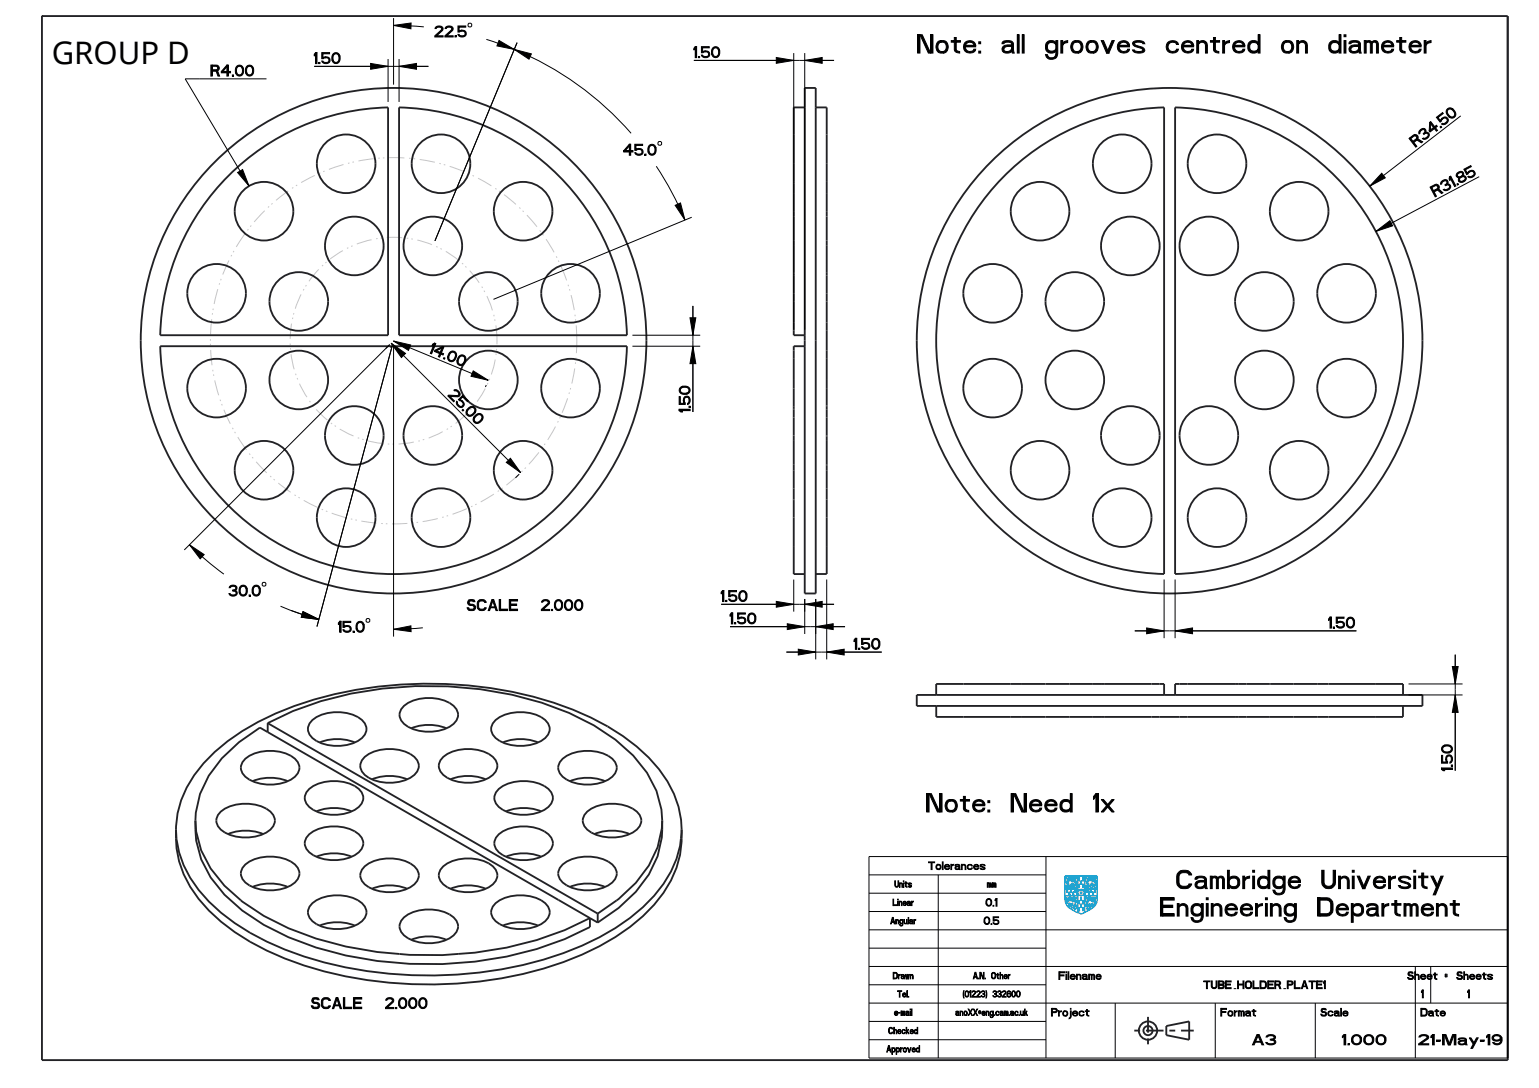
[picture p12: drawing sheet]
<svg xmlns="http://www.w3.org/2000/svg" width="420mm" height="297mm" viewBox="0 0 420 297" stroke-linecap="round" stroke-linejoin="round" font-family="sans-serif">
<path d="M309.6 281.3h16.2M313.3 285.1v-7.5" fill="none" stroke="#222226" stroke-width=".51" stroke-dasharray="1.6 1.6 4.8 1.6" stroke-linecap="butt"/>
<g fill="none" stroke="#222226" stroke-width=".51">
<path d="M11.4 4.3v285.1h400.1v-285h-400h.3M108.9 29.3a63.7 63.7 0 0 1 62.2 62.2h-62.2zM219.6 29.3h-3v62.2h3M219.6 24h3v138h-3zM222.6 29.3h3v127.4h-3M320.7 29.3a63.7 63.7 0 0 1 62.2 63.7 63.7 63.7 0 0 1-62.2 63.7zM62.4 48a63.5 63.5 0 0 1 43.5-18.7v62.2h-62.2a63.5 63.5 0 0 1 18.7-43.5zM273.6 48.5a63.5 63.5 0 0 1 44.1-19.2v127.4a63.7 63.7 0 0 1-57.5-39.7 63.7 63.7 0 0 1 13.4-68.5zM43.7 94.5h127.4a63.7 63.7 0 0 1-63.7 62.2 63.7 63.7 0 0 1-63.7-62.2zM219.6 94.5h-3v62.2h3M73.1 197.4a89.6 89.6 0 0 1 40.2-10.1 100.5 100.5 0 0 1 42 7.3 47.7 47.7 0 0 1 21.3 16.3l2.6 5 1.3 5.1 .2 3M73.1 197.4v2.4"/>
<path d="M73.1 197.4l90 52M85.3 196.6a11.7 11.7 0 0 1 13.5 0 3.1 3.1 0 0 1 0 4.9 11.7 11.7 0 0 1-13.5 0 3.1 3.1 0 0 1 0-4.9zM110.3 192.7a11.7 11.7 0 0 1 13.5 0 3.1 3.1 0 0 1 0 4.9 11.7 11.7 0 0 1-13.5 0 3.1 3.1 0 0 1 0-4.9zM112.3 198.8a12.5 12.5 0 0 1 9.5 0M135.3 196.6a11.7 11.7 0 0 1 13.5 0 3.1 3.1 0 0 1 0 4.9 11.7 11.7 0 0 1-13.5 0 3.1 3.1 0 0 1 0-4.9zM250.2 189.7h138v3h-138zM255.5 189.7v-3h62.2v3M255.5 192.7v3h127.4v-3M320.7 189.7v-3h62.2v3M67 207.1a11.7 11.7 0 0 1 13.5 0 3.1 3.1 0 0 1 0 4.9 11.7 11.7 0 0 1-13.5 0 3.1 3.1 0 0 1 0-4.9zM69 213.2a12.5 12.5 0 0 1 9.5 0M84.4 215.4a11.7 11.7 0 0 1 13.5 0 3.1 3.1 0 0 1 0 4.9 11.7 11.7 0 0 1-13.5 0 3.1 3.1 0 0 1 0-4.9z"/>
<path d="M87.3 202.7a12.5 12.5 0 0 1 9.5 0M99.5 206.6a11.7 11.7 0 0 1 13.6 0 3.1 3.1 0 0 1 0 4.9 11.7 11.7 0 0 1-13.6 0 3.1 3.1 0 0 1 0-4.9zM101.5 212.7a12.5 12.5 0 0 1 9.6 0M121 206.6a11.7 11.7 0 0 1 13.5 0 3.1 3.1 0 0 1 0 4.9 11.7 11.7 0 0 1-13.5 0 3.1 3.1 0 0 1 0-4.9zM123 212.7a12.5 12.5 0 0 1 9.5 0M136.1 215.4a11.7 11.7 0 0 1 13.6 0 3.1 3.1 0 0 1 0 4.9 11.7 11.7 0 0 1-13.6 0 3.1 3.1 0 0 1 0-4.9zM137.3 202.7a12.5 12.5 0 0 1 9.5 0M153.6 207.1a11.7 11.7 0 0 1 13.5 0 3.1 3.1 0 0 1 0 4.9 11.7 11.7 0 0 1-13.5 0 3.1 3.1 0 0 1 0-4.9zM155.6 213.2a12.5 12.5 0 0 1 9.5 0M48 226.5a27 27 0 0 1 7.5-18.1 60.2 60.2 0 0 1 24.8-15.7 112.9 112.9 0 0 1 76 1 56.2 56.2 0 0 1 23.5 16.3 26.9 26.9 0 0 1 6.2 16.5M48 226.5a26.7 26.7 0 0 0 6.2 18.9 56.2 56.2 0 0 0 23.5 16.3 112.8 112.8 0 0 0 76 .9 60.2 60.2 0 0 0 24.8-15.6 27.3 27.3 0 0 0 7.5-20.5M48 226.5a28 28 0 0 0 9 19.6 64.5 64.5 0 0 0 26 15 113.8 113.8 0 0 0 70.7-.9 60.2 60.2 0 0 0 24.8-15.7 27 27 0 0 0 7.5-18"/>
<path d="M53.3 224a25 25 0 0 1 7.2-17l4.7-4.4 5.7-4 92.2 53.2M53.3 224a25.5 25.5 0 0 0 7.9 17.8 51.6 51.6 0 0 0 17.5 11.6 99.5 99.5 0 0 0 46.3 7 88.8 88.8 0 0 0 36-9.8v2.5a89.6 89.6 0 0 1-40.2 10.1 100.5 100.5 0 0 1-42.1-7.3 47.7 47.7 0 0 1-21.2-16.4 24.5 24.5 0 0 1-4.2-15.5zM60.3 221.6a11.7 11.7 0 0 1 13.5 0 3.1 3.1 0 0 1 0 4.9 11.7 11.7 0 0 1-13.5 0 3.1 3.1 0 0 1 0-4.9zM62.3 227.7a12.5 12.5 0 0 1 9.5 0M67 236a11.7 11.7 0 0 1 13.5 0 3.1 3.1 0 0 1 0 4.9 11.7 11.7 0 0 1-13.5 0 3.1 3.1 0 0 1 0-4.9zM84.4 227.7a11.7 11.7 0 0 1 13.5 0 3.1 3.1 0 0 1 0 5 11.7 11.7 0 0 1-13.5 0 3.1 3.1 0 0 1 0-5zM86.4 221.5a12.5 12.5 0 0 1 9.5 0M86.4 233.9a12.5 12.5 0 0 1 9.5 0M99.5 236.5a11.7 11.7 0 0 1 13.6 0 3.1 3.1 0 0 1 0 4.9 11.7 11.7 0 0 1-13.6 0 3.1 3.1 0 0 1 0-4.9zM121 236.5a11.7 11.7 0 0 1 13.5 0 3.1 3.1 0 0 1 0 4.9 11.7 11.7 0 0 1-13.5 0 3.1 3.1 0 0 1 0-4.9zM136.1 227.7a11.7 11.7 0 0 1 13.6 0 3.1 3.1 0 0 1 0 5 11.7 11.7 0 0 1-13.6 0 3.1 3.1 0 0 1 0-5zM138.1 221.5a12.5 12.5 0 0 1 9.6 0"/>
<path d="M138.1 233.9a12.5 12.5 0 0 1 9.6 0M153.6 236a11.7 11.7 0 0 1 13.5 0 3.1 3.1 0 0 1 0 4.9 11.7 11.7 0 0 1-13.5 0 3.1 3.1 0 0 1 0-4.9zM160.3 221.6a11.7 11.7 0 0 1 13.5 0 3.1 3.1 0 0 1 0 4.9 11.7 11.7 0 0 1-13.5 0 3.1 3.1 0 0 1 0-4.9zM162.3 227.7a12.5 12.5 0 0 1 9.5 0M180.7 224a25 25 0 0 1-7.2 17l-4.7 4.4-5.7 4M180.7 224a25.3 25.3 0 0 1-7.2 19.5l-4.7 4.4-5.7 3.9M69 242.1a12.5 12.5 0 0 1 9.5 0M85.3 246.6a11.7 11.7 0 0 1 13.5 0 3.1 3.1 0 0 1 0 4.9 11.7 11.7 0 0 1-13.5 0 3.1 3.1 0 0 1 0-4.9zM87.3 252.7a12.5 12.5 0 0 1 9.5 0M101.5 242.6a12.5 12.5 0 0 1 9.6 0M110.3 250.4a11.7 11.7 0 0 1 13.5 0 3.1 3.1 0 0 1 0 4.9 11.7 11.7 0 0 1-13.5 0 3.1 3.1 0 0 1 0-4.9zM112.3 256.6a12.5 12.5 0 0 1 9.5 0"/>
<path d="M123 242.6a12.5 12.5 0 0 1 9.5 0M135.3 246.6a11.7 11.7 0 0 1 13.5 0 3.1 3.1 0 0 1 0 4.9 11.7 11.7 0 0 1-13.5 0 3.1 3.1 0 0 1 0-4.9zM137.3 252.7a12.5 12.5 0 0 1 9.5 0M155.6 242.1a12.5 12.5 0 0 1 9.5 0M163.1 249.4v2.4M318.3 280.1l6.2-1.3v5l-6.2-1.2z"/>
<circle cx="72.1" cy="57.7" r="8"/>
<circle cx="94.5" cy="44.7" r="8"/>
<circle cx="120.3" cy="44.7" r="8"/>
<circle cx="142.8" cy="57.7" r="8"/>
<circle cx="283.8" cy="57.7" r="8"/>
<circle cx="306.2" cy="44.7" r="8"/>
<circle cx="332.1" cy="44.7" r="8"/>
<circle cx="354.5" cy="57.7" r="8"/>
<circle cx="96.7" cy="67.1" r="8"/>
<circle cx="118.1" cy="67.1" r="8"/>
<circle cx="308.5" cy="67.1" r="8"/>
<circle cx="329.9" cy="67.1" r="8"/>
<circle cx="59.1" cy="80.1" r="8"/>
<circle cx="81.5" cy="82.3" r="8"/>
<circle cx="107.4" cy="93" r="69"/>
<circle cx="133.3" cy="82.3" r="8"/>
<circle cx="155.7" cy="80.1" r="8"/>
<circle cx="270.9" cy="80.1" r="8"/>
<circle cx="293.3" cy="82.3" r="8"/>
<circle cx="319.2" cy="93" r="69"/>
<circle cx="345.1" cy="82.3" r="8"/>
<circle cx="367.5" cy="80.1" r="8"/>
<circle cx="59.1" cy="105.9" r="8"/>
<circle cx="81.5" cy="103.7" r="8"/>
<circle cx="96.7" cy="118.9" r="8"/>
<circle cx="118.1" cy="118.9" r="8"/>
<circle cx="133.3" cy="103.7" r="8"/>
<circle cx="155.7" cy="105.9" r="8"/>
<circle cx="270.9" cy="105.9" r="8"/>
<circle cx="293.3" cy="103.7" r="8"/>
<circle cx="308.5" cy="118.9" r="8"/>
<circle cx="329.9" cy="118.9" r="8"/>
<circle cx="345.1" cy="103.7" r="8"/>
<circle cx="367.5" cy="105.9" r="8"/>
<circle cx="72.1" cy="128.4" r="8"/>
<circle cx="142.8" cy="128.4" r="8"/>
<circle cx="283.8" cy="128.4" r="8"/>
<circle cx="354.5" cy="128.4" r="8"/>
<circle cx="94.5" cy="141.3" r="8"/>
<circle cx="120.3" cy="141.3" r="8"/>
<circle cx="306.2" cy="141.3" r="8"/>
<circle cx="332.1" cy="141.3" r="8"/>
<circle cx="313.3" cy="281.3" r="2.5"/>
<circle cx="313.3" cy="281.3" r="1.25"/>
</g>
<g fill="none" stroke="#09c" stroke-width=".38">
<path d="M290.9 239.6v.1M290.9 239.6l.3 .1M290.9 239.7l-.1 .4M290.9 239.7h.1M290.9 239.6h.1M291.2 239.7v.1M291.2 239.8l.1 .2M291.3 240h.1M291.6 239.7l-.2 .2 .2 .7-.1 .3M291.6 239.7h.1M291.6 239.6v.1M291.7 239.6h-.1"/>
<path d="M291.8 239.8l.2 .2zM291.8 239.5l-.1 .1M291.8 239.8h.1M291.8 239.5h.1M291.9 239.5h-.1M291.9 239.4v.1M292 239.4l.2 .1M292 239.4h-.1M292.1 239.9l.1-.1-.1 .3zM292.2 239.5h.1M292.3 239.5h.1M292.3 239.5l-.1 .1"/>
<path d="M292.3 239.5l.1 .2M292.4 239.7h.1M292.4 239.7l.1 .1M292.5 239.8v.1M292.5 239.9l-.1 .2M292.5 239.9l.2 .3 .8 .4M292.8 239.8l.3 .3M292.8 239.8h.1M292.9 239.8h.1M292.9 239.8h-.1M292.9 239.8l.6 .2M293.5 239.9v.1"/>
<path d="M293.6 239.5h.1M293.6 239.5l-.1 .1a.65 .65 0 0 0-1 .2M293.7 239.5v.1M293.7 239.8l-.2 .1M293.7 239.6v.2M293.7 239.8h.1M294.1 239.1v3.6h-3.5M294.5 239.6v.9M295.6 239.6v.9M296 239.1v3.6h3.4M296.3 239.6h.1M296.4 239.5l.2 .2"/>
<path d="M296.4 239.6v.1M296.4 240h-.1M296.4 239.5l-.1 .1M296.4 239.7v.3M296.6 239.7h.1M296.7 239.7v.1M296.7 239.8l.1 .2M296.9 239.8l.2 .4-.1 .6M296.9 239.7v.1M297.2 239.8l.2 .2zM297.2 239.8h.1M297.2 239.5l-.3 .2"/>
<path d="M297.3 239.5h-.1M297.3 239.4v.1M297.3 239.4h.1M297.4 239.3l.1 .1M297.4 239.3l-.1 .1M297.5 239.4l.1 .1M297.6 239.5h.1M297.7 239.5h.1M297.8 239.5v.1M297.8 239.6v.1M297.8 239.7l.1 .2M297.9 239.9l-.2 .4 .2 .2 .7 .1"/>
<path d="M297.9 239.9l.2 .3 .9 .4M297.9 239.7v.2M298 239.6l-.1 .1M298.1 239.5l-.1 .1M298.1 239.5h.1M298.2 239.8l.3 .2M298.2 239.7v.1M298.3 239.7h-.1M298.3 239.7h.1M298.5 240h.1M299 239.4l.1 .1M299 239.4l-.2 .2-.7-.1"/>
<path d="M299.1 239.4h.1M299.1 239.5l.1 .1M299.2 239.6l-.3 .3-.6-.2M290.6 244.5h3.5v4.6M290.8 240.1v.1M290.8 240.2h.1M290.9 240.2l.5 1.3M290.9 245.5l.4 .9 .8 .3-.1 .2-.3-.1-.1 .5 .4 .1 .7-.9v.8l-.4 .1v.4a.56 .56 0 0 0 .7-.1 .56 .56 0 0 0 .1-.7l.3 .3-.4 .6h.3l.1 .4a1.12 1.12 0 0 0 0-1.7v-.1M290.9 245.5h.1M291 241.7v.1M291 241.8h.1M291 242.3v.1"/>
<path d="M291 245v.1M291 245.1v.4M291 245.1h.1M291 245.5h-.1M291 241.8v.1M291 242.4h.1M291 242.3h.1M291 242.2v.1M291 241.7h.1M291 245.5h.1M291 245l.2 .2M291 245h.1"/>
<path d="M291 240.8h.1M291 242.1v.1M291 241.9h.1M291 241.7h.2M291.1 242.4h.1M291.1 241.9h.1M291.1 242.1h-.1M291.1 242.3v.1M291.1 242v.1M291.1 243.4h.3M291.1 242.3h.1M291.1 241.9l.1 .1"/>
<path d="M291.1 242h.1M291.2 242.3h.1M291.2 242.3h-.1M291.2 241.7h-.2M291.2 241.7h.1M291.2 245.2h.1M291.3 242.8v1M291.3 245.2l.1 .3M291.3 241.7h.1M291.3 240.5v.1M291.3 242.3h-.1M291.3 240.6v.1"/>
<path d="M291.3 240.5h.1M291.3 240.7h.1M291.3 240l.1 .1M291.3 242.3h.1M291.3 242.2v.1M291.3 240.7l.1 .1M291.3 243.3l-.1 .1h.2M291.3 242.2h.1M291.4 241.7h.1M291.4 242.2h-.1M291.4 245.5v.1M291.4 242.2l-.1 .1"/>
<path d="M291.4 240.8v.1M291.4 240.1v.1M291.4 240.4l-.1 .1M291.4 245.6h.1M291.4 242.2h.1M291.4 240.9h.1M291.4 240.4h.1M291.4 240.2v.1M291.4 241.4v.1M291.4 240.3v.1M291.4 242.3h.1M291.5 245.6h.1"/>
<path d="M291.5 243.5h-.5M291.5 242.3h.1M291.5 245.6v.2M291.5 242.3v.1M291.5 245.8h.1M291.5 241.7h-.1M291.5 241.7h.1M291.5 242.4h.1M291.6 245.2v.9l-.1-.3M291.6 242.3v.1M291.6 244.3l.5-.1-.5 .1M291.6 245.1v.1"/>
<path d="M291.6 242.3h.1M291.6 241.2l-.2 .3M291.6 242.2v.1M291.7 242.2l-.1 .1M291.7 242.2h.1M291.7 241.5l-.2 .2M291.7 242.1h.1M291.7 241.2h.1M291.7 241.5h.1M291.7 244.1h.3M291.7 244.2h.3M291.7 242v.1"/>
<path d="M291.7 244.9l-.1 .2M291.7 241.2l.1 .1M291.7 242h.1M291.7 244.1h.2M291.8 244.9l.1 .1M291.8 244.9h-.1M291.8 241.3l-.1 .2M291.8 245.3l.2 .2zM291.8 245.3h.1M291.8 244.5v-1v1M291.9 243.5v1M291.9 240.2l.2-.1v.4z"/>
<path d="M291.9 244.9v.1M291.9 240.5h.1M292 241.7l-.3 .3M292 241.7h.1M292 245.6h.1l-.1 .3zM292 245.6h-.1M292 244.8v.1M292 244.8l-.1 .1M292 244.2h-.4M292 241.6v.1M292 244.9h.1M292 242.3h.1"/>
<path d="M292.1 243.5h.4M292.1 245.3h.2l-.2 .2zM292.1 241.9l.1 .1M292.1 241.9h.1M292.1 244.9l.1 .1M292.1 242.1l-.1 .2M292.2 245h.1M292.2 242l-.1 .1M292.2 242h.1M292.2 243.4h.3M292.2 241.6h-.2M292.2 241.5v.1"/>
<path d="M292.2 243.4h.2M292.3 241.8h.1M292.3 245h.1M292.3 241.8h-.2M292.3 241.8l.1 .1M292.3 242.8v1M292.3 241.3l-.1 .2M292.3 240.2l.1 .3M292.3 241.2v.1M292.4 240.5h.1M292.4 240.1l-.1 .1M292.4 245l.1 .2"/>
<path d="M292.4 240.5l.7 .1M292.4 243.3h-.1M292.4 241.9h.1M292.5 241.9h.1M292.5 246h.1M292.5 245.5v.5M292.5 245.2h.1M292.5 245.2v.3M292.5 245.5h.1M292.5 246l.7 .1M292.5 243.5h-.4h.4M292.5 241.3h.1"/>
<path d="M292.5 241.3l.1 .3M292.5 241.2v.1M292.6 243.5h-.5M292.6 241.1h.1M292.6 241.1l-.3 .1M292.6 241.9h.1M292.6 241.6v.1M292.6 241.7l.1 .1M292.6 241.1l-.1 .1M292.7 241.1h.1M292.7 241.8l-.1 .1M292.7 241.8h.1"/>
<path d="M292.8 241.1h.1M292.8 244.1h.2M292.8 241.1l.1 .1M292.8 245.3v.1M292.8 245.4l.9 .4 .1 .4M292.8 245.3h.1M292.9 241.2h.1M292.9 245.2l-.1 .1M292.9 243.5v1M292.9 245.2l.5 .2 .4-.2M292.9 245.2h.1M293 241.4v.2"/>
<path d="M293 241.6h.1M293 241.6l.1 .1M293 241.4h.1M293 244l-.2 .1h.2M293 241.4v.1M293 241.9l-.4 .5-.5-.1M293 241.5h.1M293.1 242l.1 .1M293.1 241.8l-.1 .1M293.1 241.7h.1M293.1 240.6v.1M293.1 241.5h.1"/>
<path d="M293.1 241.8h.1M293.1 241.7v.1M293.1 244.1l-.4 .1M293.1 241.9v.1M293.1 240.7h.1M293.1 241.5l.2 .1M293.1 240.1h.1M293.1 241.8v.1M293.2 242.1h.1M293.2 242.2h.1M293.2 242.1v.1M293.2 241.8h-.1"/>
<path d="M293.2 242.2l.2 .1M293.2 240.1h.1M293.2 243.5l.5 .1M293.2 246.1h.1M293.2 241.8l.1 .1M293.2 241.8h.1M293.3 246.1l.1 .1M293.3 240.7h.1M293.3 240.7h-.1M293.3 241.9h.1M293.3 241.6h.1M293.3 243.4h.3"/>
<path d="M293.3 241.6l.1 .3M293.3 240.7h.2M293.3 240.1l.1 .1M293.4 246.5h.1M293.4 246h.1M293.4 242.3h.1M293.4 246l.2 .1M293.4 240.2l.2 .1M293.4 241.9h.1M293.4 246.4v.1M293.4 246.4h.1M293.4 246.2h.1"/>
<path d="M293.5 242.8v1M293.5 246.4h.1M293.5 242.3h-.1M293.5 246.2h.1M293.5 240.6h.1M293.5 242.3h.1M293.5 242.3l.1 .1M293.5 240.6v.1M293.5 240.7h.1M293.5 243.3l-.1 .1h.1M293.6 246.1h.1M293.6 246.2h.1"/>
<path d="M293.6 246.1v.1M293.6 241.3h.1M293.6 241h-.3l.3 .3M293.6 242.4h.1M293.6 240.3l.1 .1M293.6 243.5h-.4l.5 .1M293.7 246.4h-.1M293.7 240.4l.1 .4M293.7 240.9l-.1 .1M293.7 241.2v.1M293.7 241.2h.1M293.7 241.3h.1"/>
<path d="M293.7 246.4h.1M293.7 245h-.1a.53 .53 0 0 0-.8 0 .53 .53 0 0 0 0 .7l.6 .3M293.7 245h.1M293.7 241.3v1.1M293.7 245l.1 .2M293.8 246.3l-.1 .1M293.8 240.8l-.1 .1M293.8 240.8h.1M293.8 246.3h.1M293.8 245.2h.1M293.8 246.2v.1M293.8 246.2h.1"/>
<path d="M294 242.9h2.1v1.5h-2.2v-1.5M294.1 243h.2M294.1 243.1v1.2M294.2 243.4h.1M294.2 243.4h.2M294.2 244.1h.1M294.2 244h.2M294.2 244v.1M294.2 243.4l.1 .1M294.2 242.1h.5h-.4M294.2 248.5h.5h-.4M294.3 240.3h.4h-.4"/>
<path d="M294.3 246.6h.4h-.4M294.3 242.7l.3 .1v.4h-.3zM294.4 244.1h-.1M294.4 248.4h.2M294.4 242h.2M294.4 240.2h.3M294.4 246.4h.3M294.4 243.4h.1M294.4 240.2h.2M294.4 246.5h.2M294.4 244v.1M294.4 244.1h.1"/>
<path d="M294.4 243.4l-.1 .1M294.5 241.4v.9M294.5 247.8v.9M294.5 246.8v-.9v.9M294.6 243.1h.3M294.6 248.3h-.2M294.6 241.9h-.2M294.6 240.1h-.2M294.6 246.4h-.2M294.6 248.4h-.3h.4M294.6 242h-.2h.3M294.7 248.4l-.4 .1"/>
<path d="M294.7 240.2h-.4M294.7 246.5h-.4M294.8 243.6h.5a.27 .27 0 0 1-.3 .2 .27 .27 0 0 1-.2-.2zM294.8 245.6h.4l-.4 .1M294.8 247.5h.4M294.8 241.2h.5h-.5M294.9 247.4h.2M294.9 245.5h.2M294.9 242.8l.3-.1v.5h-.3zM294.9 247.3h.2M294.9 241h.2M295 246.8v.9"/>
<path d="M295 249.5h.1M295 245.8v-.9v1M295.1 240.5l-.1 .9M295.1 245.4h-.2M295.1 249.4l-.1 .1M295.1 241h-.1M295.1 249.4h.1M295.2 241.1h-.4h.4M295.2 243.1h.2M295.2 247.5h-.4M295.2 245.6h-.4M295.2 247.5h.1"/>
<path d="M295.3 246.6h.5h-.5M295.3 248.5h.5M295.3 242.1h.5h-.5M295.3 240.3h.5h-.4M295.4 248.3h.3M295.4 246.4h.3M295.4 246.5h.3h-.4M295.4 242h.3M295.5 240.2h.2M295.5 242.8h.2v.3h-.3v-.3M295.5 248.3h.1h-.2M295.5 245.9v.9"/>
<path d="M295.5 247.8v.9M295.5 246.8v-.9l.1 .9M295.6 241.4v.9M295.6 246.4h-.1M295.6 244.1h.2M295.6 241.9h-.1M295.7 244h.1M295.7 244l-.1 .1M295.7 243.4h.1M295.7 240.1h-.2M295.7 243h.2M295.7 243.3h.1"/>
<path d="M295.7 243.3v.1M295.7 248.4h-.4M295.8 242h-.4M295.8 248.5h.1M295.8 240.2h-.4M295.8 244v.1M295.8 244.1h.1M295.8 243.4h.1M296 243.1v1.2M296 249.1a4.9 4.9 0 0 0 3.4-3.1v-6.9h-8.8v6.2a3.5 3.5 0 0 0 2.4 3.2l2 1M296 249.1l-.9 .3M296.2 245.5v.1"/>
<path d="M296.2 245.5h.1M296.2 245.6l.3 1M296.2 240.1h.1M296.2 240v.1M296.2 240.1l.5 1.2 .1 .1 .2-.1M296.3 240h.1M296.3 240h-.1M296.3 245.1l.3 .1M296.3 245.1v.3M296.3 245.1h.1M296.3 245.4v.1M296.3 243.5l.5 .1-.5-.1"/>
<path d="M296.3 245.4h.1M296.4 241.7v.1M296.4 243.4h.3M296.4 242.3h.1M296.4 242.2v.1M296.4 242.1v.1M296.4 242.2h.1M296.4 241.8l.1 .1M296.4 241.8h.1M296.4 241.7h.1M296.4 242.1h.1M296.5 242.3h.1"/>
<path d="M296.5 241.7h-.1M296.5 242l-.1 .1M296.5 241.8h.1M296.5 242h.1M296.5 242v.1M296.5 246.6h.1M296.5 242.8v1M296.5 246.6h.4l-.1 .3h-.1a.28 .28 0 0 0-.4 .1 .28 .28 0 0 0 .1 .4h.4l.7-.8-.1 .8-.6 .2-.2 .4 .1 .3 .3-.3 .1 .2a1.02 1.02 0 0 0 .7-1.3l.2-.4 .3 .2-.4 .3 .3 .5 .1-.2M296.5 241.9h.1M296.5 242.8l.1 1M296.6 241.6l.1 .1M296.6 241.7h-.1"/>
<path d="M296.6 241.7h.1M296.6 241.6l-.1 .1M296.6 241.8v.1M296.6 242.3h-.1M296.6 241.9h.1M296.6 241.9v.1M296.6 245.2h.1M296.6 245.2l.1 .2M296.6 242.3h.1M296.6 243.3l-.1 .1h.1M296.7 245.9v.2M296.7 241.7h.1"/>
<path d="M296.7 245.4h.1M296.7 245.9h.1M296.7 242.3h-.1M296.7 246.1h.1M296.7 245.4v.1M296.7 245.5h.1M296.7 246.1v.1M296.7 245.5l.1 .1M296.7 246.2l.1 .1M296.7 240.5l.1 .1M296.7 243.5h-.3h.3M296.7 240.4v.1"/>
<path d="M296.8 240.6h.1M296.8 241.7h.1M296.8 240.6v.1M296.8 242.2l-.1 .1M296.8 240h.1M296.8 242.2h.1M296.8 240.7h.1M296.8 242.1v.1M296.8 245.6h.1M296.8 245.8l-.1 .1M296.8 245.7v.1M296.8 240l.1 .1"/>
<path d="M296.8 240.7v.1M296.8 240.4h-.1M296.8 245.6v.1M296.8 240.4h.1M296.8 242.1h.1M296.8 240.8h.1M296.9 242.2h.1M296.9 240.1v.1M296.9 240.3l-.1 .1M296.9 241.4h-.1M296.9 240.3h.1M296.9 246.3h-.1"/>
<path d="M296.9 242.2v.1M296.9 240.2v.1M296.9 241.7h-.1M296.9 242.3h.1M296.9 246.3h.1M296.9 244.2h.5h-.5M296.9 246.2v.1M297 240.8h-.1M297 242.3h.1M297 241.6l-.2 .1M297 240.8h.1M297 245l-.2 .3 .2 .4-.1 .5"/>
<path d="M297 241.6h.1M297 241.2v.1M297 244.1h.3M297 245h.1M297 244.9v.1M297.1 242.2l-.1 .1M297.1 242.2h.1M297.1 244.9h.1M297.1 244.9h-.1M297.1 241.2h-.1M297.1 241.5l-.1 .1M297.1 241.2h.1"/>
<path d="M297.1 242.1v.1M297.1 242.1h.1M297.1 242v.1M297.1 245.2l.2 .2zM297.1 245.2h.1M297.1 242h.1M297.1 243.5l.1 .9M297.2 241.2l-.1 .3M297.2 242h-.1M297.2 243.5v.9M297.2 244.9h.1M297.2 241.9h.1"/>
<path d="M297.2 245.6l.3-.1-.1 .4h-.1zM297.2 244h-.1M297.3 241.8l-.1 .1M297.3 244.1h-.3h.3M297.3 244.8h.1M297.3 244.8l-.1 .1M297.3 240.1h.2v.3h-.2zM297.3 241.8h.1M297.4 244.8l.1 .1M297.4 241.7l-.1 .1M297.4 241.7h.1M297.4 241.6v.1"/>
<path d="M297.4 245.3v.2zM297.4 243.5h.5h-.5M297.5 242.2h.1M297.5 244.9h.1M297.5 240l.1-.2-.1 .2M297.5 243.4h.3M297.5 241.9h.1M297.5 241.8h.1M297.5 241.8v.1M297.6 241.8h.2M297.6 241.8h-.1M297.6 245.2h-.1"/>
<path d="M297.6 242l-.1 .2M297.6 241.5l-.2 .1M297.6 242h.1M297.6 241.9v.1M297.6 244.9h.1M297.6 241.5h.1M297.6 244.9l.2 .3M297.7 242.8v.9M297.7 241.3l-.1 .2M297.7 241.2v.1M297.8 243.3h-.2M297.8 245.4v.6l.9 .1a.64 .64 0 0 1-.6-.3 .64 .64 0 0 1 .1-.8h.8l.1 .3-.4 .2-.5-.2v.2a.68 .68 0 0 1 .8 .4 .68 .68 0 0 1-.4 .9l-.3 .6"/>
<path d="M297.8 245.2h.1M297.8 245.4h.1M297.8 245.2v.2M297.8 241.8h.1M297.9 243.4h-.4M297.9 241.8v.1M297.9 241.9h.1M298 241.2h.1M298 241.9h.1M298 241.3v.2M298 241.2v.1M298 241.1v.1"/>
<path d="M298 241.5h.1M298 244.2l.5 .1-.5-.1M298 241.5l.1 .1M298 241.1h.1M298.1 241.6v.1M298.1 241.7v.1M298.1 241.1l-.4 .1M298.1 241.1h.1M298.1 241.8l-.1 .1M298.1 241.1h-.1M298.1 241.8h.1M298.1 244.1h.3"/>
<path d="M298.2 241.1h.1M298.2 243.5v1M298.3 241.1h.1M298.3 247.3v.1M298.3 243.5v1M298.3 244l-.1 .1h.1M298.4 241.4h.1M298.4 241.4l.2 .1M298.4 241.4v.1M298.4 241.5h.1M298.4 241.5l.1 .1M298.4 244.1l-.3 .1"/>
<path d="M298.5 242h.1M298.5 241.6v.1M298.5 240.6h.1M298.5 241.7v.1a.63 .63 0 0 1-1 .4M298.5 240l.4 .1M298.5 241.7h.1M298.5 241.8v.2M298.6 243.5l.4 .1-.5-.1M298.6 242v.1M298.6 241.8h-.1M298.6 242.1v.1M298.6 240.6h.1"/>
<path d="M298.6 242.3h.1M298.6 241.5h.1M298.6 241.8h.1M298.6 242.2h.1M298.6 242.2v.1M298.7 241.8h.1M298.7 243.4h.2M298.7 241.8h-.1M298.7 241.5l.1 .1M298.7 240.6h.1M298.7 240.6h-.1M298.7 240.6l.3 .1"/>
<path d="M298.7 240.9l.1 .1M298.8 241.6h.1M298.8 241v.1M298.8 240.9h.2M298.8 240.9h-.1M298.8 241.1h.1M298.8 241.6l-.1 .2M298.8 242.8v1M298.8 242.3h-.1M298.8 241.1l.3 .2M298.9 242.3h-.1M298.9 243.3l-.2 .1h.2"/>
<path d="M298.9 240.1v.1M298.9 242.3h.1M298.9 240.2l.3 .5M298.9 242.2v.1M299 240.6v.1M299 243.5h-.4M299 242.2v.1M299 242.2h-.1M299 242.3h.1M299.1 240.9h-.1M299.1 241.2h.1M299.1 241.2v.1"/>
<path d="M299.1 241.2l.1 .1M299.2 241.3h.1M299.2 242.3h-.1M299.2 240.8l-.1 .1M299.2 241.3v1M299.2 242.3h.1M299.2 240.7v.1M299.4 244.5l-3.4 .1v4.5M299.4 245.2v.2"/>
<circle cx="294.5" cy="239.7" r=".06"/>
<circle cx="295.6" cy="239.7" r=".06"/>
<circle cx="295.6" cy="239.7" r=".08"/>
<circle cx="291.3" cy="242.9" r=".08"/>
<circle cx="291.8" cy="243.7" r=".06"/>
<circle cx="291.8" cy="243.7" r=".08"/>
<circle cx="292.3" cy="242.9" r=".06"/>
<circle cx="292.3" cy="242.9" r=".08"/>
<circle cx="292.9" cy="243.6" r=".06"/>
<circle cx="293.4" cy="242.9" r=".06"/>
<circle cx="294.5" cy="241.5" r=".06"/>
<circle cx="294.5" cy="247.9" r=".06"/>
<circle cx="294.5" cy="241.5" r=".08"/>
<circle cx="294.5" cy="247.9" r=".08"/>
<circle cx="294.5" cy="246" r=".06"/>
<circle cx="295" cy="246.9" r=".06"/>
<circle cx="295" cy="245" r=".06"/>
<circle cx="295" cy="240.6" r=".06"/>
<circle cx="295" cy="240.6" r=".08"/>
<circle cx="295.5" cy="246" r=".06"/>
<circle cx="295.5" cy="247.9" r=".06"/>
<circle cx="295.5" cy="247.9" r=".08"/>
<circle cx="295.5" cy="246" r=".08"/>
<circle cx="295.6" cy="241.5" r=".06"/>
<circle cx="296.5" cy="242.9" r=".06"/>
<circle cx="296.5" cy="242.9" r=".08"/>
<circle cx="297.1" cy="243.6" r=".06"/>
<circle cx="297.1" cy="243" r=".06"/>
<circle cx="297.1" cy="243.6" r=".08"/>
<circle cx="297.7" cy="242.9" r=".06"/>
<circle cx="298.2" cy="243.6" r=".06"/>
<circle cx="298.2" cy="243.6" r=".08"/>
<circle cx="298.8" cy="242.9" r=".06"/>
<circle cx="298.8" cy="242.9" r=".08"/>
</g>
<path d="M135.6 93a28.2 28.2 0 0 0-41.7-24.8 28.2 28.2 0 0 0-1.8 48.5 28.2 28.2 0 0 0 43.5-21.6v-2.1M157.4 93a50 50 0 0 0-74-43.8 50 50 0 0 0-2.9 86 50 50 0 0 0 76.8-38.8l.1-3.4" fill="none" stroke="#c2c2cc" stroke-width=".27" stroke-dasharray="4.2 1.3 .4 .8 .4 1.3" stroke-linecap="butt"/>
<g fill="none" stroke="#000" stroke-width=".27">
<path d="M85.8 18.1h31.1M101.1 17.3l4.8 .8-4.8 .8zM105.9 16.1v11.7M107.4 6.9l4.8-.6-.1 1.6zM107.4 6.9l8.3 .4M107.4 4.9v18.2M108.9 18.1l4.8-.8v1.6zM108.9 16.1v11.7M132.7 10.7a86.1 86.1 0 0 1 39.5 25.7M136.2 11l4.1 2.5-4.7-1zM140.3 13.5l4.7 1.2-.6 1.5zM141.1 11.6l-22.4 54.2"/>
<path d="M189.4 16.5h38.2M211.9 15.7l4.7 .8-4.7 .8zM216.6 14.5v75.5M219.6 16.5l4.8-.8v1.6zM219.6 14.5v75.5M72.7 21.5h-22.2l17.5 29.3M179.8 38.6h.5l.3 .3v.5l-.3 .2h-.5l-.2-.2v-.5zM398.6 31.6l-24.8 19.2M64.8 47.1l1.4-.8 1.8 4.5zM179.1 45.4l4.6 7.7 3.2 7M184.3 56l1.4-.6 1.2 4.7zM188.8 59.3l-54.1 22.4"/>
<path d="M377.1 47.3l.9 1.2-4.2 2.3zM403.7 48.2l-28.2 15M375.5 63.2l3.8-3 .8 1.5zM106.3 94.1l-56 56M106.7 93.7l4 2.8-1.2 1.1zM106.7 93.7l35.4 35.3M106.8 94.4l-.2 .5M107 94.5l-20.5 76.5M107.4 93.1l4.7 1.1-.6 1.4zM107.4 93.1l25.8 10.7M107.4 94.5v79.3M172.6 94.5h18.5"/>
<path d="M172.6 91.5h18.5M188.3 86.7h1.6l-.8 4.8zM189.1 94.5l.8 4.8h-1.6zM189.1 83.5v29M129.2 101.2l4 2.6-4.7-1.1zM132.7 105.1l-.2 .5M138.2 126.2l1.1-1.1 2.8 3.9zM141.7 129.4l-1 1M51.7 148.7l4 2.7-1.1 1.1zM51.7 148.7l5 4.6 4.4 3.4M216.6 158.2v8.8M225.6 158.2v21.8"/>
<path d="M317.7 158.2v16M320.7 158.2v16M76.6 165.5l5.1 2 5.3 1.6-7.6-2.5M82.7 167l4.3 2.1-4.8-.6zM107.4 171.8l4.7-1 .1 1.6zM115.4 171.4l-8 .4M127.9 163.8l.5-.1a.87 .87 0 0 1 1.2 .5l-1.4-.1-.1 .5 .3 .4v.3a.84 .84 0 0 1-.8-.6 .84 .84 0 0 1 .3-.9zM128.4 165a1.01 1.01 0 0 1 1.3 1.2 1.27 1.27 0 0 1-2.2-.3h.4l.4 .4 .9-.1 .1-.7-.4-.2h-.5zM130.6 163.9a1.24 1.24 0 0 1 2.1 .5h-.5a.9 .9 0 0 0-.9-.4 .9 .9 0 0 0-.7 .7v1a.9 .9 0 0 0 .7 .6 .9 .9 0 0 0 .9-.4h.5a1.28 1.28 0 0 1-1.3 .8 1.28 1.28 0 0 1-1.2-1l.1-1.4zM196.8 165h30.8M199.2 171.1h31.4M211.9 164.2l4.7 .8-4.7 .8z"/>
<path d="M214.6 178h26M214.9 170.3l4.7 .8-4.7 .8zM217.9 177.2l4.7 .8-4.7 .8zM219.6 165l4.8-.8v1.6zM219.6 163.5v9.6M222.6 171.1l4.8-.8v1.6zM222.6 163.5v16.5M225.6 178l4.8-.8v1.6zM309.7 172.2h60.5M312.9 171.4l4.8 .8-4.8 .8zM320.7 172.2l4.7-.8v1.6zM397.1 178.7v31.7"/>
<path d="M384.4 186.7h14.7M384.4 189.7h14.7M396.3 181.9h1.6l-.8 4.8zM397.1 189.7l.8 4.8h-1.6zM237.1 233.8h174.3v55h-174.3zM237.1 238.8h48.3M256 238.8v50M285.4 233.8v55M237.1 258.8h48.3M237.1 253.8h174.3M237.1 248.8h48.3M237.1 243.8h48.3"/>
<path d="M85.3 272.5l.6-.2a.87 .87 0 0 1 1.2 .6l-1.4-.1-.2 .4 .4 .4v.3a.84 .84 0 0 1-.8-.5 .84 .84 0 0 1 .2-.9zM85.9 273.6a1.01 1.01 0 0 1 1.3 1.2 1.27 1.27 0 0 1-2.2-.2h.4l.4 .4 .9-.1 .1-.7-.4-.3h-.5zM88.1 272.6a1.24 1.24 0 0 1 2.1 .5h-.5a.9 .9 0 0 0-.9-.4 .9 .9 0 0 0-.7 .7v.9a.9 .9 0 0 0 .7 .7 .9 .9 0 0 0 .9-.4h.5a1.28 1.28 0 0 1-1.4 .8 1.28 1.28 0 0 1-1.1-1.1l.1-1.3zM237.1 278.8h48.3M237.1 273.8h174.3M237.1 268.8h48.3M237.1 263.8h174.3M263 270.4l.1 2a2.38 2.38 0 0 1-.1-2zM304.3 273.8v15M328.5 267.8h1.7v.2h-1.7zM329.2 268h.3v1.9h-.3zM331.6 273.8v15"/>
<path d="M358.9 273.8v15M359.5 267.8h1.3v.2h-1.3zM359.5 269.6h1.3v.3h-1.3zM361.4 267.8h.3l-.5 .6zM361.4 267.8h.3v2.1h-.3zM361.6 267.8v2.1M386.2 263.8v25M390.4 263.8v10M237.1 283.8h48.3"/>
</g>
<g fill="#000">
<path d="M101.1 17.3l4.8 .8-4.8 .8zM107.4 6.9l4.8-.6-.1 1.6zM108.9 18.1l4.8-.8v1.6zM136.2 11l4.1 2.5-4.7-1zM140.3 13.5l4.7 1.2-.6 1.5zM211.9 15.7l4.7 .8-4.7 .8zM219.6 16.5l4.8-.8v1.6zM64.8 47.1l1.4-.8 1.8 4.5zM377.1 47.3l.9 1.2-4.2 2.3zM184.3 56l1.4-.6 1.2 4.7zM375.5 63.2l3.8-3 .8 1.5zM106.7 93.7l4 2.8-1.2 1.1z"/>
<path d="M107.4 93.1l4.7 1.1-.6 1.4zM189.1 94.5l.8 4.8h-1.6zM188.3 86.7h1.6l-.8 4.8zM129.2 101.2l4 2.6-4.7-1.1zM138.2 126.2l1.1-1.1 2.8 3.9zM51.7 148.7l4 2.7-1.1 1.1zM82.7 167l4.3 2.1-4.8-.6zM107.4 171.8l4.7-1 .1 1.6zM128.4 165a1.01 1.01 0 0 1 1.3 1.2 1.27 1.27 0 0 1-2.2-.3h.4l.4 .4 .9-.1 .1-.7-.4-.2h-.5zM127.9 163.8l.5-.1a.87 .87 0 0 1 1.2 .5l-1.4-.1-.1 .5 .3 .4v.3a.84 .84 0 0 1-.8-.6 .84 .84 0 0 1 .3-.9zM130.6 163.9a1.24 1.24 0 0 1 2.1 .5h-.5a.9 .9 0 0 0-.9-.4 .9 .9 0 0 0-.7 .7v1a.9 .9 0 0 0 .7 .6 .9 .9 0 0 0 .9-.4h.5a1.28 1.28 0 0 1-1.3 .8 1.28 1.28 0 0 1-1.2-1l.1-1.4zM211.9 164.2l4.7 .8-4.7 .8z"/>
<path d="M219.6 165l4.8-.8v1.6zM214.9 170.3l4.7 .8-4.7 .8zM222.6 171.1l4.8-.8v1.6zM217.9 177.2l4.7 .8-4.7 .8zM225.6 178l4.8-.8v1.6zM312.9 171.4l4.8 .8-4.8 .8zM320.7 172.2l4.7-.8v1.6zM396.3 181.9h1.6l-.8 4.8zM397.1 189.7l.8 4.8h-1.6zM85.9 273.6a1.01 1.01 0 0 1 1.3 1.2 1.27 1.27 0 0 1-2.2-.2h.4l.4 .4 .9-.1 .1-.7-.4-.3h-.5zM85.3 272.5l.6-.2a.87 .87 0 0 1 1.2 .6l-1.4-.1-.2 .4 .4 .4v.3a.84 .84 0 0 1-.8-.5 .84 .84 0 0 1 .2-.9zM88.1 272.6a1.24 1.24 0 0 1 2.1 .5h-.5a.9 .9 0 0 0-.9-.4 .9 .9 0 0 0-.7 .7v.9a.9 .9 0 0 0 .7 .7 .9 .9 0 0 0 .9-.4h.5a1.28 1.28 0 0 1-1.4 .8 1.28 1.28 0 0 1-1.1-1.1l.1-1.3z"/>
<path d="M263 270.4l.1 2a2.38 2.38 0 0 1-.1-2zM328.5 267.8h1.7v.2h-1.7zM329.2 268h.3v1.9h-.3zM359.5 267.8h1.3v.2h-1.3zM359.5 269.6h1.3v.3h-1.3zM361.4 267.8h.3l-.5 .6z"/>
</g>
<text font-size="8.5" x="14.1" y="17.5">GROUP D</text>
<g font-size="6.5">
<text x="250.4" y="14.5">Note: all grooves centred on diameter</text>
<text x="252.9" y="221.7">Note: Need 1x</text>
<text x="318.9" y="242.6">Cambridge University</text>
<text x="315" y="250.1">Engineering Department</text>
</g>
<g font-size="3.9">
<text x="118.7" y="10.1">22.5</text>
<text x="85.8" y="17.4">1.50</text>
<text x="189.4" y="15.7">1.50</text>
<text x="57.5" y="20.8">R4.00</text>
<text x="386.4" y="40.2" transform="rotate(-38 386.4 40.2)">R34.50</text>
<text x="170.2" y="42.4">45.0</text>
<text x="391.7" y="53.7" transform="rotate(-28 391.7 53.7)">R31.85</text>
<text x="117.1" y="96.3" transform="rotate(23 117.1 96.3)">14.00</text>
<text x="122.2" y="108.1" transform="rotate(45 122.2 108.1)">25.00</text>
<text x="188.3" y="112.5" transform="rotate(-90 188.3 112.5)">1.50</text>
<text x="62.5" y="162.7">30.0</text>
<text x="131.4" y="166.7">SCALE</text>
<text x="147.9" y="166.7">2.000</text>
<text x="196.8" y="164.2">1.50</text>
<text x="92.3" y="172.6">15.0</text>
<text x="199.2" y="170.3">1.50</text>
<text x="362.6" y="171.5">1.50</text>
<text x="233.1" y="177.3">1.50</text>
<text x="396.4" y="210.4" transform="rotate(-90 396.4 210.4)">1.50</text>
<text x="88.8" y="275.3">SCALE</text>
<text x="105.3" y="275.3">2.000</text>
</g>
<g font-size="3.6">
<text x="342.5" y="285.2">A3</text>
<text x="365.5" y="285.2">1.000</text>
<text x="386.1" y="285.2">21-May-19</text>
</g>
<g font-size="2.7">
<text x="253.1" y="237.4">Tolerances</text>
<text x="268.3" y="247.4">0.1</text>
<text x="268.3" y="252.4">0.5</text>
<text x="288.3" y="267.4">Filename</text>
<text x="330.6" y="269.9">TUBE_HOLDER_PLATE1</text>
<text x="384.3" y="267.4">Sheet</text>
<text x="394.4" y="267.4"># Sheets</text>
<text x="387.5" y="272.4">1</text>
<text x="400.1" y="272.4">1</text>
<text x="286.9" y="277.4">Project</text>
<text x="333.1" y="277.4">Format</text>
<text x="360.4" y="277.4">Scale</text>
<text x="387.7" y="277.4">Date</text>
</g>
<g font-size="2.3">
<text x="243.9" y="242.2">Units</text>
<text x="269.7" y="242.2">mm</text>
<text x="243.3" y="247.2">Linear</text>
<text x="242.8" y="252.2">Angular</text>
<text x="243.9" y="267.2">Drawn</text>
<text x="265.3" y="267.2">A.N. Other</text>
<text x="244.4" y="272.2">Tel.</text>
<text x="263.1" y="272.2">(01223) 332600</text>
<text x="243.3" y="277.2">e-mail</text>
<text x="261.2" y="277.2">anoXX@eng.cam.ac.uk</text>
<text x="242.2" y="287.2">Approved</text>
<text x="242.8" y="282.2">Checked</text>
</g>
</svg>
